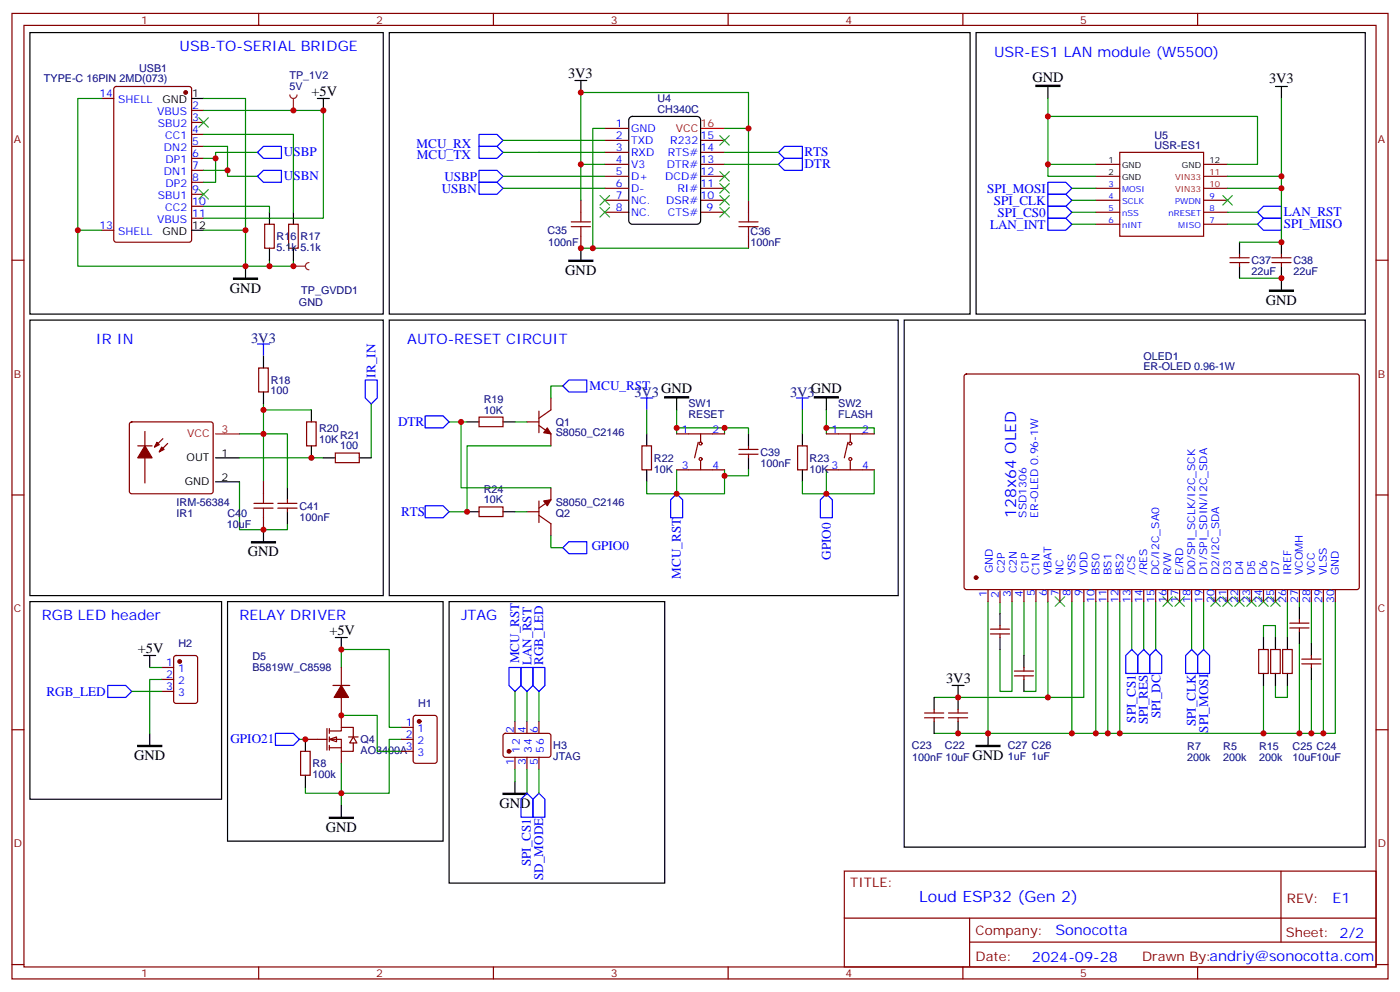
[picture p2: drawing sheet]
<svg xmlns="http://www.w3.org/2000/svg" width="412mm" height="292mm" viewBox="0 0 412 292" stroke-linecap="round" stroke-linejoin="round" font-family="sans-serif">
<g fill="none" stroke="#870000" stroke-width=".35">
<path d="M3.5 4h405.4v284.3h-405.4zM7.1 7.5h398.2v277.3h-398.2zM76.2 4v3.5M145.3 4v3.5M214.5 4v3.5M283.6 4v3.5M352.8 4v3.5M3.5 76.6h3.6M78 66h2.8v7.1h-2.8zM85 66h2.8v7.1h-2.8zM405.3 76.6h3.6M3.5 145.8h3.6"/>
<path d="M405.3 145.8h3.6M3.5 214.9h3.6M405.3 214.9h3.6M248.7 256.5h156.6v28.3h-156.6zM377.3 256.6v20.8M248.7 270.4h156.5M285.6 277.4h119.6M285.6 270.4v14.1M3.5 284.1h3.6M76.2 284.8v3.5M145.3 284.8v3.5M214.5 284.8v3.5"/>
<path d="M283.6 284.8v3.5M352.8 284.8v3.5M405.3 284.1h3.6"/>
</g>
<path d="M79.4 76.6v1.8h-7.1M86.4 76.6v1.8h-7M70.6 141.9v14.1h14.1v-1.8" fill="none" stroke="#008700" stroke-width=".35"/>
<path d="M79.4 62.5v3.5M79.4 73.1v3.5M86.4 62.5v3.5M86.4 73.1v3.5" fill="none" stroke="#000" stroke-width=".35"/>
<path d="M38.3 124.5l.5-.3h23.3l.5 .3 .2 .5v19.7l-.2 .5-.5 .2h-23.3l-.5-.2-.2-.5v-19.7z" fill="#fff" stroke="#870000" stroke-width=".35"/>
<g fill="none" stroke="#000" stroke-width=".35">
<path d="M8.8 9.6h104.1v82.9h-104.1zM114.7 9.6h171.1v82.9h-171.1zM287.5 9.6h114.7v82.9h-114.7zM56.4 29h3.6M169.3 23.7h3.6M171.1 23.7v3.5M185.4 34.7l.9-.4h19l.9 .4 .2 .6v29.7l-.5 .8-.6 .2h-19l-.9-.4-.2-.6v-29.7zM308.7 25.5v3.5M375.7 25.5h3.5M377.5 25.5v3.5M56.4 67.8h3.6M72.3 78.4v3.5"/>
<path d="M171.1 73.1v3.5M365.1 71.3v3.6M365.1 78.4v3.5M377.5 71.3v3.6M377.5 78.4v7M8.8 94.3h104.1v81.1h-104.1zM114.7 94.3h149.9v81.1h-149.9zM77.6 104.8v3.6M77.6 115.4v3.6M199.3 117.2v3.5M243.4 117.2v3.5M63.5 134.8h7.1"/>
<path d="M91.7 120.7v3.5M91.7 131.3v3.5M95.2 134.8h3.6M105.8 134.8h3.6M137.6 124.2h3.5M148.2 124.2h3.5M190.5 127.8v3.5M190.5 138.4v3.5M220.5 127.8v3.5M220.5 134.8v3.6M236.4 127.8v3.5M236.4 138.4v3.5"/>
<path d="M63.5 141.9h7.1M77.6 156v3.5M84.7 143.7v3.5M84.7 150.7v3.5M137.6 150.7h3.5M148.2 150.7h3.5"/>
</g>
<path d="M206.4 37.8h7M63.5 127.8h7.1" fill="none" stroke="#f00" stroke-width=".35"/>
<g fill="#870000" stroke="#870000" stroke-width=".35">
<path d="M42.7 131.3l2.1 3.5h-4.2z"/>
<path d="M47.6 131.7l.7 .7-1.4 .7z"/>
<path d="M46.2 130.2l.7 .8-1.4 .7z"/>
<path d="M161.2 126l1.1 1.8-2.1-.4z"/>
<path d="M160.2 147.5l2.1-.3-1.1 1.7z"/>
<circle cx="54.7" cy="27.2" r=".53"/>
</g>
<g fill="none" stroke="#870000" stroke-width=".35">
<path d="M30 29h3.5M33.7 25.7l.5-.2h21.5l.7 .4v44.7l-.4 .7h-21.8l-.6-.4-.1-44.7zM56.4 32.5h3.6M56.4 36.1h3.6M56.4 39.6h3.6M178.2 37.8h7M56.4 43.1h3.6M56.4 46.6h3.6M56.4 50.2h3.6M56.4 53.7h3.6M56.4 57.2h3.6M171.1 59v3.5"/>
<path d="M178.2 41.3h7M178.2 44.9h7M178.2 48.4h7M178.2 51.9h7M178.2 55.5h7M178.2 59h7M206.4 41.3h7M206.4 44.9h7M206.4 48.4h7M206.4 51.9h7M206.4 55.5h7M206.4 59h7"/>
<path d="M220.5 59v3.5M322.8 48.4h7M322.8 51.9h7M322.8 55.5h7M322.8 59h7M329.8 44.9h24.7v24.7h-24.7zM354.5 48.4h7.1M354.5 51.9h7.1M354.5 55.5h7.1M354.5 59h7.1M30 67.8h3.5M56.4 60.7h3.6"/>
<path d="M56.4 64.3h3.6M171.1 69.6v3.5M178.2 62.5h7M206.4 62.5h7M220.5 69.6v3.5M322.8 62.5h7M322.8 66h7M354.5 62.5h7.1M354.5 66h7.1M362.3 77.3h5.6M362.3 75.9h5.6M365.1 74.9v1"/>
<path d="M365.1 77.3v1.1M374.6 77.3h5.7M374.6 75.9h5.7M377.5 74.9v1M377.5 77.3v1.1M76.2 108.4h2.8v7h-2.8zM162.3 117.2v3.5l-3.6 2.5M40.6 131.3h4.2M42.7 127.1v15.1M48 129.2l-2.5 2.5M49.4 130.6l-2.5 2.5M90.3 124.2h2.8v7.1h-2.8z"/>
<path d="M98.8 133.4h7v2.8h-7zM141.1 122.8h7.1v2.9h-7.1zM155.2 124.2h3.5M158.7 125.3l3.6 2.5v3.5M158.7 121.1v6.3M189.1 131.3h2.8v7.1h-2.8zM199.3 138.4h14.1M199.3 127.8h14.1M205.7 130.2l-1.1 4.6M206.4 127.8v2.4M206.4 135.9v2.5M217.7 133.8h5.6"/>
<path d="M217.7 132.4h5.6M220.5 131.3v1.1M220.5 133.8v1M234.9 131.3h2.9v7.1h-2.9zM243.4 138.4h14.1M243.4 127.8h14.1M249.8 130.2l-1.1 4.6M250.5 127.8v2.4M250.5 135.9v2.5M77.6 141.9v3.5M77.6 152.5v3.5M81.8 148.2h5.7"/>
<path d="M81.8 149.6h5.7M84.7 147.2v1M84.7 149.6v1.1M141.1 149.3h7.1v2.8h-7.1zM155.2 150.7h3.5M158.7 151.8l3.6 2.4v3.6M158.7 147.5v6.4M162.3 143.7v3.5l-3.6 2.4"/>
<circle cx="206.4" cy="135.2" r=".44"/>
<circle cx="206.4" cy="130.6" r=".44"/>
<circle cx="250.5" cy="135.2" r=".44"/>
<circle cx="250.5" cy="130.6" r=".44"/>
</g>
<path d="M305.2 25.1h7v.4h-7zM167.6 76.6h7v.4h-7zM68.8 81.9h7v.4h-7zM373.9 85.4h7.1v.4h-7.1zM195.8 116.8h7v.4h-7zM239.9 116.8h7v.4h-7zM74.1 159.5h7v.4h-7z" fill="#000" stroke="#000" stroke-width=".35"/>
<g fill="none" stroke="#008700" stroke-width=".35">
<path d="M30 29h-7.1v38.8h7.1M60 29h12.3v38.8M60 32.5h35.2v31.8h-35.2M60 39.6h26.4v22.9M178.2 37.8h-3.6v35.3M213.4 37.8h7.1v-10.6h-49.4v21.2h7.1M220.5 37.8v21.2M308.7 29v19.4h14.1M308.7 34.3h61.7v14.1h-8.8M377.5 29v22.9h-15.9M60 43.1h7v8.8h8.8M60 46.6h3.5"/>
<path d="M60 50.2h7M75.8 44.9h-12.3v8.8h-3.5M148.2 41.3h30M148.2 44.9h30M148.2 51.9h30M148.2 55.5h30M171.1 48.4v10.6M213.4 44.9h15.9M213.4 48.4h15.9M308.7 48.4v3.5h14.1M315.7 55.5h7.1M315.7 59h7.1"/>
<path d="M377.5 51.9v3.6h-15.9M377.5 55.5v15.8h-12.4M22.9 67.8v10.6h49.4v-10.6h-12.3M60 60.7h19.4v1.8M171.1 73.1h49.4M315.7 62.5h7.1M315.7 66h7.1M361.6 62.5h8.8M361.6 66h8.8M365.1 81.9h12.4M77.6 119v22.9M109.4 119v15.8"/>
<path d="M165.8 113.7h-3.5v3.5M70.6 127.8h14.1v15.9M70.6 134.8h24.6M77.6 120.7h14.1M132.3 124.2h5.3M135.8 124.2v19.5h26.5M151.7 124.2h3.5M162.3 131.3h-24.7v19.4h-5.3M190.5 120.7v7.1M199.3 126h14.1v1.8M199.3 138.4v7h14.1v-7M199.3 120.7v7.1"/>
<path d="M213.4 126h7.1v1.8M220.5 138.4v1.7h-7.1M236.4 120.7v7.1M243.4 126h14.1v1.8M243.4 138.4v7h14.1v-7M243.4 120.7v7.1M151.7 150.7h3.5M162.3 157.8v3.5h3.5M190.5 141.9v3.5h8.8M236.4 141.9v3.5h7"/>
</g>
<path d="M168.3 66.7h5.6M168.3 65.3h5.6M171.1 62.5v2.8M171.1 66.7v2.9M217.7 66.7h5.6M217.7 65.3h5.6M220.5 62.5v2.8M220.5 66.7v2.9M74.8 149.6h5.6M74.8 148.2h5.6M77.6 145.4v2.8M77.6 149.6v2.9" fill="none" stroke="#a10000" stroke-width=".35"/>
<g fill="none" stroke="#00f" stroke-width=".35">
<path d="M141.1 39.6h5.3l1.8 1.7-1.8 1.8h-5.3zM75.8 44.9l1.8-1.8h5.3v3.5h-5.3zM75.8 51.9l1.8-1.7h5.3v3.5h-5.3zM141.1 50.2h5.3l1.8 1.7-1.8 1.8h-5.3zM141.1 53.7h5.3l1.8 1.8-1.8 1.7h-5.3zM141.1 43.1h5.3l1.8 1.8-1.8 1.7h-5.3zM229.3 48.4l1.8-1.8h5.3v3.6h-5.3zM229.3 44.9l1.8-1.8h5.3v3.5h-5.3zM308.7 53.7h5.3l1.7 1.8-1.7 1.7h-5.3zM308.7 57.2h5.3l1.7 1.8-1.7 1.7h-5.3zM308.7 60.7h5.3l1.7 1.8-1.7 1.8h-5.3zM308.7 64.3h5.3l1.7 1.7-1.7 1.8h-5.3z"/>
<path d="M370.4 66l1.8-1.7h5.3v3.5h-5.3zM370.4 62.5l1.8-1.8h5.3v3.6h-5.3zM75.8 101.3h3.6M77.6 101.3v3.5M107.6 111.9h3.5v5.3l-1.7 1.8-1.8-1.8zM165.8 113.7l1.8-1.8h5.3v3.5h-5.3zM188.7 117.2h3.6M190.5 117.2v3.5M234.6 117.2h3.5M236.4 117.2v3.5M125.2 122.5h5.3l1.8 1.7-1.8 1.8h-5.3zM125.2 148.9h5.3l1.8 1.8-1.8 1.8h-5.3z"/>
<path d="M199.3 145.4l1.8 1.8v5.3h-3.5v-5.3zM241.7 147.2l1.7-1.8 1.8 1.8v5.3h-3.5zM165.8 161.3l1.8-1.8h5.3v3.6h-5.3z"/>
</g>
<g fill="none" stroke="#3c3" stroke-width=".35">
<path d="M58.6 34.6l2.8 2.9M61.4 34.6l-2.8 2.9M212 39.9l2.8 2.9M214.8 39.9l-2.8 2.9M58.6 55.8l2.8 2.8M61.4 55.8l-2.8 2.8M176.7 57.6l2.9 2.8M179.6 57.6l-2.9 2.8M212 50.5l2.8 2.8M212 54l2.8 2.9M212 57.6l2.8 2.8M214.8 50.5l-2.8 2.8"/>
<path d="M214.8 54l-2.8 2.9M214.8 57.6l-2.8 2.8M360.2 57.6l2.8 2.8M363 57.6l-2.8 2.8M176.7 61.1l2.9 2.8M179.6 61.1l-2.9 2.8M212 61.1l2.8 2.8M214.8 61.1l-2.8 2.8"/>
</g>
<path d="M86.4 78.4h3.6M91 77.3a1.06 1.06 0 0 0-1 1.1 1.06 1.06 0 0 0 1 1" fill="none" stroke="#8c2424" stroke-width=".35"/>
<circle cx="86.4" cy="78.4" r=".18" fill="#8c2424"/>
<g fill="none" stroke="#008700" stroke-width=".35">
<path d="M291 177.2v38.8h102.3v-38.8M294.6 177.5v3.2M298.1 177.2v26.4h-3.5v-12.3M301.6 177.2v15.8M305.2 177.2v26.4h-3.6M308.7 177.2v28.2h-33.5M315.7 177.2v38.8M319.3 177.2v28.2h-10.6M322.8 177.2v38.8M326.3 177.2v38.8M329.8 177.2v38.8M333.4 177.2v14.1"/>
<path d="M336.9 177.2v14.1M340.4 177.2v14.1M351 177.2v14.1M354.5 177.2v14.1M379.2 177.2v10.5M382.8 177.2v1.7M386.3 177.2v12.3M389.8 177.2v38.8M372.2 187.7v-3.5h3.5v3.5M382.8 189.5v26.5M275.2 216h15.8M372.2 201.9v14.1"/>
<path d="M375.7 201.9v3.5h3.5v-3.5M386.3 200.1v15.9"/>
</g>
<g fill="none" stroke="#000" stroke-width=".35">
<path d="M382.8 178.9v3.6M294.6 180.7v3.5M294.6 187.7v3.6M301.6 193v3.6M372.2 187.7v3.6M372.2 198.3v3.6M375.7 187.7v3.6M375.7 198.3v3.6M379.2 187.7v3.6M379.2 198.3v3.6M382.8 186v3.5M386.3 189.5v3.5"/>
<path d="M386.3 196.6v3.5M275.2 205.4v3.5M275.2 212.4v3.6M280.5 201.9h3.5M282.2 201.9v7M282.2 212.4v3.6M291 216v3.5M301.6 200.1v3.5"/>
</g>
<g fill="none" stroke="#870000" stroke-width=".35">
<path d="M284.2 110.3l.5-.2 115.3 .1 .4 .6-.1 62.4-.6 .4h-115.3l-.4-.7v-62.1zM291 173.6v3.6M294.6 174v3.5M298.1 173.6v3.6M301.6 173.6v3.6M305.2 173.6v3.6M308.7 173.6v3.6M312.2 173.6v3.6M315.7 173.6v3.6M319.3 173.6v3.6M322.8 173.6v3.6M326.3 173.6v3.6"/>
<path d="M329.8 173.6v3.6M333.4 173.6v3.6M336.9 173.6v3.6M340.4 173.6v3.6M344 173.6v3.6M347.5 173.6v3.6M351 173.6v3.6M354.5 173.6v3.6M358.1 173.6v3.6M361.6 173.6v3.6M365.1 173.6v3.6M368.7 173.6v3.6"/>
<path d="M372.2 173.6v3.6M375.7 173.6v3.6M379.2 173.6v3.6M382.8 173.6v3.6M386.3 173.6v3.6M389.8 173.6v3.6M393.3 173.6v3.6M291.7 186.7h5.7M291.7 185.3h5.7M294.6 184.2v1.1M294.6 186.7v1M298.8 199h5.6"/>
<path d="M298.8 197.6h5.6M301.6 196.6v1M301.6 199v1.1M370.8 191.3h2.8v7h-2.8zM374.3 191.3h2.8v7h-2.8zM377.8 191.3h2.8v7h-2.8zM379.9 183.5h5.7M379.9 184.9h5.7M382.8 182.5v1M382.8 184.9v1.1M383.5 194.1h5.6M383.5 195.5h5.6"/>
<path d="M386.3 193v1.1M386.3 195.5v1.1M272.3 211.4h5.7M272.3 210h5.7M275.2 208.9v1.1M275.2 211.4v1M279.4 211.4h5.6M279.4 210h5.6M282.2 208.9v1.1M282.2 211.4v1"/>
</g>
<g fill="none" stroke="#3c3" stroke-width=".35">
<path d="M310.8 175.8l2.8 2.8M313.6 175.8l-2.8 2.8M342.5 175.8l2.9 2.8M345.4 175.8l-2.9 2.8M346.1 175.8l2.8 2.8M348.9 175.8l-2.8 2.8M356.7 175.8l2.8 2.8M359.5 175.8l-2.8 2.8M360.2 175.8l2.8 2.8M363 175.8l-2.8 2.8M363.7 175.8l2.8 2.8M366.5 175.8l-2.8 2.8"/>
<path d="M367.2 175.8l2.9 2.8M370.1 175.8l-2.9 2.8M370.8 175.8l2.8 2.8M373.6 175.8l-2.8 2.8M374.3 175.8l2.8 2.8M377.1 175.8l-2.8 2.8"/>
</g>
<path d="M333.4 191.3l1.7 1.7v5.3h-3.5v-5.3zM336.9 191.3l1.8 1.7v5.3h-3.6v-5.3zM338.7 193l1.7-1.7 1.8 1.7v5.3h-3.5zM351 191.3l1.8 1.7v5.3h-3.6v-5.3zM354.5 191.3l1.8 1.7v5.3h-3.5v-5.3z" fill="none" stroke="#00f" stroke-width=".35"/>
<path d="M287.5 219.5h7.1v.4h-7.1z" fill="#000" stroke="#000" stroke-width=".35"/>
<circle cx="287.5" cy="170.1" r=".53" fill="#870000" stroke="#870000" stroke-width=".35"/>
<g fill="#fff" stroke="#870000" stroke-width=".35">
<path d="M97 217.7l2.1-.7v1.4z"/>
<path d="M104.1 217l1 1.8h-2.1z"/>
</g>
<g fill="none" stroke="#870000" stroke-width=".35">
<path d="M47.6 196.6h3.6M51.4 193.2l.5-.2h5.6l.7 .5v12.9l-.5 .7-5.8 .1-.7-.5v-13zM100.5 196.6v5.3M47.6 200.1h3.6M47.6 203.6h3.6M90 217.7h6.3M96.3 214.6v6.3M97 215.3h3.5v-1.1h3.6v2.8M97 217.7h3.5v3.6h3.6v-2.5M97 214.6v1.4M97 217v1.4M97 219.5v1.4"/>
<path d="M98.1 201.9h4.9M100.5 205.4v8.8M102.7 217h2.8M118.2 217.7h3.5M118.2 214.2h3.5M121.9 210.9l.5-.2h5.7l.6 .4 .1 13-.5 .6-5.9 .1-.6-.5-.1-12.9zM148.4 216.2l.5-.2h12.9l.5 .7-.1 5.9-.6 .4h-13l-.4-.7v-5.6zM151.7 212.4v3.6M155.2 212.4v3.6M158.7 212.4v3.6M88.5 221.3h2.9v7h-2.9zM97 220.2h3.5"/>
<path d="M100.5 221.3v3.5M118.2 221.3h3.5M151.7 223v3.6M155.2 223v3.6M158.7 223v3.6"/>
</g>
<g fill="none" stroke="#008700" stroke-width=".35">
<path d="M44.1 196.6h3.5M100.5 196.6v-5.3h14.2v22.9h3.5M38.8 203.6h8.8M47.6 200.1h-3.5v15.9M88.2 217.7h1.8M100.5 210.7h10.6v10.6h7.1M118.2 217.7h-3.5v15.9h-24.7v-1.8M151.7 203.6v8.8M155.2 203.6v8.8M158.7 203.6v8.8M100.5 224.8v12.3M151.7 226.6v3.5"/>
<path d="M155.2 226.6v7M158.7 226.6v7"/>
</g>
<g fill="none" stroke="#000" stroke-width=".35">
<path d="M93.5 29h3.5M95.2 29v3.5M266.3 94.3h135.9v155.2h-135.9zM8.8 177.2h56.5v58.2h-56.5zM67 177.2h63.5v70.5h-63.5zM132.3 177.2h63.5v82.9h-63.5zM42.3 193h3.6M44.1 193v3.6M98.8 187.7h3.5M100.5 187.7v3.6M44.1 216v3.5M90 217.7v3.6"/>
<path d="M90 228.3v3.5M100.5 237.1v3.6M151.7 230.1v3.5"/>
</g>
<g fill="#870000" stroke="#870000" stroke-width=".35">
<path d="M100.5 201.9l2.2 3.5h-4.3z"/>
<circle cx="123.5" cy="212.4" r=".53"/>
<circle cx="149.9" cy="221.3" r=".53"/>
<circle cx="52.9" cy="194.8" r=".53"/>
</g>
<path d="M40.6 219.5h7v.4h-7zM148.2 233.6h7v.4h-7zM97 240.7h7.1v.3h-7.1z" fill="#000" stroke="#000" stroke-width=".35"/>
<path d="M149.9 196.6h3.6v5.3l-1.8 1.7-1.8-1.7zM153.5 196.6h3.5v5.3l-1.8 1.7-1.7-1.7zM157 196.6h3.5v5.3l-1.8 1.7-1.7-1.7zM31.7 201.9h5.3l1.8 1.7-1.8 1.8h-5.3zM81.1 216h5.3l1.8 1.7-1.8 1.8h-5.3zM155.2 233.6l1.8 1.8v5.3h-3.5v-5.3zM158.7 233.6l1.8 1.8v5.3h-3.5v-5.3z" fill="none" stroke="#00f" stroke-width=".35"/>
<path d="M85.4 27.9a1.06 1.06 0 0 0 1 1.1 1.06 1.06 0 0 0 1.1-1.1M86.4 29v3.5" fill="none" stroke="#8c2424" stroke-width=".35"/>
<circle cx="86.4" cy="32.5" r=".18" fill="#8c2424"/>
<g fill="#c00">
<circle cx="79.4" cy="78.4" r=".88"/>
<circle cx="77.6" cy="156" r=".88"/>
<circle cx="77.6" cy="127.8" r=".88"/>
<circle cx="91.7" cy="134.8" r=".88"/>
<circle cx="77.6" cy="120.7" r=".88"/>
<circle cx="22.9" cy="67.8" r=".88"/>
<circle cx="72.3" cy="78.4" r=".88"/>
<circle cx="72.3" cy="67.8" r=".88"/>
<circle cx="63.5" cy="46.6" r=".88"/>
<circle cx="67" cy="50.2" r=".88"/>
<circle cx="243.4" cy="145.4" r=".88"/>
<circle cx="199.3" cy="145.4" r=".88"/>
<circle cx="137.6" cy="150.7" r=".88"/>
<circle cx="135.8" cy="124.2" r=".88"/>
<circle cx="243.4" cy="126" r=".88"/>
<circle cx="199.3" cy="126" r=".88"/>
<circle cx="213.4" cy="126" r=".88"/>
<circle cx="213.4" cy="140.1" r=".88"/>
<circle cx="171.1" cy="48.4" r=".88"/>
<circle cx="171.1" cy="73.1" r=".88"/>
<circle cx="220.5" cy="37.8" r=".88"/>
<circle cx="174.6" cy="73.1" r=".88"/>
<circle cx="171.1" cy="27.2" r=".88"/>
<circle cx="308.7" cy="48.4" r=".88"/>
<circle cx="308.7" cy="34.3" r=".88"/>
<circle cx="377.5" cy="51.9" r=".88"/>
<circle cx="377.5" cy="55.5" r=".88"/>
<circle cx="377.5" cy="71.3" r=".88"/>
<circle cx="377.5" cy="81.9" r=".88"/>
<circle cx="86.4" cy="78.4" r=".88"/>
<circle cx="372.2" cy="216" r=".88"/>
<circle cx="329.8" cy="216" r=".88"/>
<circle cx="326.3" cy="216" r=".88"/>
<circle cx="322.8" cy="216" r=".88"/>
<circle cx="315.7" cy="216" r=".88"/>
<circle cx="308.7" cy="205.4" r=".88"/>
<circle cx="282.2" cy="205.4" r=".88"/>
<circle cx="282.2" cy="216" r=".88"/>
<circle cx="389.8" cy="216" r=".88"/>
<circle cx="386.3" cy="216" r=".88"/>
<circle cx="382.8" cy="216" r=".88"/>
<circle cx="291" cy="216" r=".88"/>
<circle cx="90" cy="217.7" r=".88"/>
<circle cx="100.5" cy="210.7" r=".88"/>
<circle cx="100.5" cy="191.3" r=".88"/>
<circle cx="100.5" cy="233.6" r=".88"/>
<circle cx="95.3" cy="32.5" r=".88"/>
<circle cx="86.4" cy="32.5" r=".88"/>
</g>
<g font-size="4.6" fill="#00f">
<text x="299.3" y="152.5" transform="rotate(-90 299.3 152.5)">128x64 OLED</text>
<text x="270.8" y="265.6">Loud ESP32 (Gen 2)</text>
</g>
<g font-size="4.2" fill="#00f">
<text x="52.9" y="14.9">USB-TO-SERIAL BRIDGE</text>
<text x="292.8" y="16.7">USR-ES1 LAN module (W5500)</text>
<text x="28.2" y="101.3">IR IN</text>
<text x="119.9" y="101.3">AUTO-RESET CIRCUIT</text>
<text x="12.3" y="182.5">RGB LED header</text>
<text x="70.6" y="182.5">RELAY DRIVER</text>
<text x="135.8" y="182.5">JTAG</text>
<text x="392.5" y="265.8">E1</text>
<text x="310.9" y="275.4">Sonocotta</text>
<text x="304" y="283.2">2024-09-28</text>
</g>
<g font-size="4.2">
<text x="167.3" y="23">3V3</text>
<text x="91.7" y="28.3">+5V</text>
<text x="304.1" y="24">GND</text>
<text x="373.8" y="24.3">3V3</text>
<text x="166.5" y="80.9">GND</text>
<text x="67.7" y="86.2">GND</text>
<text x="372.9" y="89.8">GND</text>
<text x="194.7" y="115.7">GND</text>
<text x="238.8" y="115.7">GND</text>
<text x="73" y="163.8">GND</text>
<text x="97" y="187">+5V</text>
<text x="40.6" y="192.3">+5V</text>
<text x="278.7" y="201.2">3V3</text>
<text x="39.5" y="223.9">GND</text>
<text x="286.5" y="223.9">GND</text>
<text x="147.1" y="237.9">GND</text>
<text x="96" y="245.1">GND</text>
</g>
<g font-size="4.2" fill="#000080">
<text x="74" y="101">3V3</text>
<text x="186.9" y="116.9">3V3</text>
<text x="232.7" y="116.9">3V3</text>
</g>
<g font-size="3.9" fill="#00f">
<text x="83.6" y="46">USBP</text>
<text x="122.7" y="43.5">MCU_RX</text>
<text x="122.8" y="46.9">MCU_TX</text>
<text x="237" y="46">RTS</text>
<text x="83.6" y="53.1">USBN</text>
<text x="130.9" y="53.3">USBP</text>
<text x="237" y="49.5">DTR</text>
<text x="130.1" y="56.8">USBN</text>
<text x="290.8" y="56.7">SPI_MOSI</text>
<text x="292.8" y="60.3">SPI_CLK</text>
<text x="293.8" y="63.8">SPI_CS0</text>
<text x="378.2" y="63.7">LAN_RST</text>
<text x="291.6" y="67.3">LAN_INT</text>
<text x="378.2" y="67.2">SPI_MISO</text>
<text x="110.6" y="111.2" transform="rotate(-90 110.6 111.2)">IR_IN</text>
<text x="173.7" y="114.8">MCU_RST</text>
<text x="117.3" y="125.5">DTR</text>
<text x="118.2" y="151.9">RTS</text>
<text x="174.3" y="162">GPIO0</text>
<text x="244.7" y="164.9" transform="rotate(-90 244.7 164.9)">GPIO0</text>
<text x="200.6" y="170.4" transform="rotate(-90 200.6 170.4)">MCU_RST</text>
<text x="152.9" y="195.4" transform="rotate(-90 152.9 195.4)">MCU_RST</text>
<text x="156.6" y="195.9" transform="rotate(-90 156.6 195.9)">LAN_RST</text>
<text x="160" y="195.9" transform="rotate(-90 160 195.9)">RGB_LED</text>
<text x="13.7" y="204.9">RGB_LED</text>
<text x="334.6" y="212.8" transform="rotate(-90 334.6 212.8)">SPI_CS1</text>
<text x="338.1" y="213.3" transform="rotate(-90 338.1 213.3)">SPI_RES</text>
<text x="341.8" y="211.6" transform="rotate(-90 341.8 211.6)">SPI_DC</text>
<text x="352.3" y="213.9" transform="rotate(-90 352.3 213.9)">SPI_CLK</text>
<text x="355.9" y="215.8" transform="rotate(-90 355.9 215.8)">SPI_MOSI</text>
<text x="67.9" y="218.9">GPIO21</text>
<text x="156.4" y="255.2" transform="rotate(-90 156.4 255.2)">SPI_CS1</text>
<text x="160" y="259.1" transform="rotate(-90 160 259.1)">SD_MODE</text>
</g>
<g font-size="3.9" fill="#800">
<text x="250.5" y="261.1">TITLE:</text>
<text x="379.1" y="265.8">REV:</text>
<text x="287.4" y="275.3">Company:</text>
<text x="378.7" y="275.9">Sheet: 2/2</text>
<text x="287.4" y="283">Date:</text>
<text x="336.4" y="283.1">Drawn By:andriy@sonocotta.com</text>
</g>
<g font-size="3.2" fill="#800">
<text x="41.6" y="6.9">1</text>
<text x="110.8" y="6.9">2</text>
<text x="179.9" y="6.9">3</text>
<text x="249.1" y="6.9">4</text>
<text x="318.2" y="6.9">5</text>
<text x="4.1" y="42.1">A</text>
<text x="405.9" y="42.1">A</text>
<text x="4.1" y="111.2">B</text>
<text x="405.9" y="111.2">B</text>
<text x="4.1" y="180.3">C</text>
<text x="405.9" y="180.3">C</text>
<text x="4.1" y="249.5">D</text>
<text x="405.9" y="249.5">D</text>
<text x="41.6" y="287.8">1</text>
<text x="110.8" y="287.8">2</text>
<text x="179.9" y="287.8">3</text>
<text x="249.1" y="287.8">4</text>
<text x="318.2" y="287.8">5</text>
</g>
<g font-size="3.2" fill="#000080">
<text x="41" y="21.1">USB1</text>
<text x="85.3" y="23.4">TP_1V2</text>
<text x="12.9" y="24.2">TYPE-C 16PIN 2MD(073)</text>
<text x="85.3" y="26.6">5V</text>
<text x="193.7" y="30">U4</text>
<text x="193.7" y="33.2">CH340C</text>
<text x="340.1" y="40.9">U5</text>
<text x="340.1" y="43.8">USR-ES1</text>
<text x="81.5" y="70.7">R16</text>
<text x="88.5" y="70.7">R17</text>
<text x="161.2" y="68.9">C35</text>
<text x="221.1" y="69.3">C36</text>
<text x="81.5" y="73.9">5.1k 5.1k</text>
<text x="161.5" y="72.5">100nF</text>
<text x="221.1" y="72.5">100nF</text>
<text x="368.7" y="77.8">C37</text>
<text x="381" y="77.8">C38</text>
<text x="368.7" y="81">22uF</text>
<text x="381" y="81">22uF</text>
<text x="88.8" y="86.6">TP_GVDD1</text>
<text x="88.1" y="90.1">GND</text>
<text x="336.8" y="105.9">OLED1</text>
<text x="79.7" y="113">R18</text>
<text x="336.8" y="109.1">ER-OLED 0.96-1W</text>
<text x="79.7" y="116.1">100</text>
<text x="142.5" y="118.7">R19</text>
<text x="202.8" y="119.8">SW1</text>
<text x="246.9" y="119.8">SW2</text>
<text x="142.5" y="121.8">10K</text>
<text x="163.7" y="125.3">Q1</text>
<text x="202.8" y="123.1">RESET</text>
<text x="246.9" y="123.1">FLASH</text>
<text x="94" y="130.3">10K</text>
<text x="94" y="127.2">R20</text>
<text x="100.2" y="129.1">R21</text>
<text x="163.7" y="128.5">S8050_C2146</text>
<text x="100.2" y="132.4">100</text>
<text x="192.6" y="136">R22</text>
<text x="224" y="137.4">100nF</text>
<text x="224" y="134.2">C39</text>
<text x="238.5" y="136">R23</text>
<text x="192.6" y="139.2">10K</text>
<text x="238.5" y="139.2">10K</text>
<text x="52" y="148.9">IRM-56384</text>
<text x="142.5" y="148.2">10K</text>
<text x="142.5" y="145.2">R24</text>
<text x="163.7" y="148.9">S8050_C2146</text>
<text x="52" y="152.1">IR1</text>
<text x="66.8" y="155.4">10uF</text>
<text x="67" y="152.1">C40</text>
<text x="88.2" y="153.3">100nF</text>
<text x="88.2" y="150.1">C41</text>
<text x="163.7" y="152.1">Q2</text>
<text x="52.6" y="190.7">H2</text>
<text x="74.3" y="197.7">B5819W_C8598</text>
<text x="74.3" y="194.5">D5</text>
<text x="123.1" y="208.3">H1</text>
<text x="106.2" y="218.8">Q4</text>
<text x="163" y="220.6">H3</text>
<text x="268.6" y="220.6">C23</text>
<text x="278.4" y="220.6">C22</text>
<text x="296.8" y="220.6">C27 C26</text>
<text x="349.7" y="221">R7</text>
<text x="360.3" y="221">R5</text>
<text x="370.9" y="221">R15</text>
<text x="380.8" y="221">C25 C24</text>
<text x="92.1" y="225.9">R8</text>
<text x="106.2" y="222.1">AO3400A</text>
<text x="163" y="223.9">JTAG</text>
<text x="268.7" y="224.2">100nF 10uF</text>
<text x="296.8" y="223.9">1uF 1uF</text>
<text x="349.7" y="224.2">200k</text>
<text x="360.3" y="224.2">200k</text>
<text x="370.9" y="224.2">200k</text>
<text x="380.8" y="224.2">10uF10uF</text>
<text x="92.1" y="229.1">100k</text>
</g>
<g font-size="3.2" fill="#00f">
<text x="29.3" y="28.6">14</text>
<text x="34.8" y="30.4">SHELL</text>
<text x="46.3" y="33.9">VBUS</text>
<text x="56.6" y="32.2">2</text>
<text x="56.6" y="35.7">3</text>
<text x="46.5" y="37.5">SBU2</text>
<text x="48.7" y="41">CC1</text>
<text x="56.6" y="39.2">4</text>
<text x="181.4" y="41">2</text>
<text x="181.4" y="37.5">1</text>
<text x="185.9" y="38.9">GND</text>
<text x="206.4" y="41">15</text>
<text x="48.3" y="44.5">DN2</text>
<text x="56.6" y="42.8">5</text>
<text x="56.6" y="46.3">6</text>
<text x="181.4" y="44.5">3</text>
<text x="185.9" y="45.9">RXD</text>
<text x="185.9" y="42.4">TXD</text>
<text x="196.7" y="45.9">RTS#</text>
<text x="197.4" y="42.4">R232</text>
<text x="206.4" y="44.5">14</text>
<text x="48.3" y="51.6">DN1</text>
<text x="48.8" y="48">DP1</text>
<text x="56.6" y="49.8">7</text>
<text x="56.6" y="53.3">8</text>
<text x="181.4" y="51.6">5</text>
<text x="181.4" y="48">4</text>
<text x="185.9" y="53">D+</text>
<text x="185.9" y="49.5">V3</text>
<text x="196" y="53">DCD#</text>
<text x="196.5" y="49.5">DTR#</text>
<text x="206.4" y="48">13</text>
<text x="206.4" y="51.6">12</text>
<text x="46.5" y="58.6">SBU1</text>
<text x="48.8" y="55.1">DP2</text>
<text x="56.6" y="56.9">9</text>
<text x="181.4" y="58.6">7</text>
<text x="181.4" y="55.1">6</text>
<text x="185.9" y="56.5">D-</text>
<text x="199.5" y="56.5">RI#</text>
<text x="206.4" y="55.1">11</text>
<text x="206.4" y="58.6">10</text>
<text x="46.3" y="65.7">VBUS</text>
<text x="48.7" y="62.2">CC2</text>
<text x="56.6" y="60.4">10</text>
<text x="56.6" y="63.9">11</text>
<text x="181.4" y="62.2">8</text>
<text x="185.9" y="63.6">NC.</text>
<text x="185.9" y="60">NC.</text>
<text x="196.3" y="60">DSR#</text>
<text x="196.7" y="63.6">CTS#</text>
<text x="208.1" y="62.2">9</text>
<text x="29.3" y="67.5">13</text>
<text x="34.8" y="69.2">SHELL</text>
<text x="200.8" y="127.4">1</text>
<text x="209.9" y="127.4">2</text>
<text x="244.9" y="127.4">1</text>
<text x="254" y="127.4">2</text>
<text x="200.8" y="138">3</text>
<text x="209.9" y="138">4</text>
<text x="244.9" y="138">3</text>
<text x="254" y="138">4</text>
<text x="302.3" y="152.5" transform="rotate(-90 302.3 152.5)">SSD1306</text>
<text x="305.9" y="152.5" transform="rotate(-90 305.9 152.5)">ER-OLED 0.96-1W</text>
<text x="292.5" y="168.8" transform="rotate(-90 292.5 168.8)">GND</text>
<text x="296" y="168.8" transform="rotate(-90 296 168.8)">C2P</text>
<text x="299.5" y="168.8" transform="rotate(-90 299.5 168.8)">C2N</text>
<text x="303" y="168.8" transform="rotate(-90 303 168.8)">C1P</text>
<text x="306.2" y="169.4" transform="rotate(-90 306.2 169.4)">C1N</text>
<text x="309.7" y="169.4" transform="rotate(-90 309.7 169.4)">VBAT</text>
<text x="313.3" y="169.4" transform="rotate(-90 313.3 169.4)">NC</text>
<text x="316.8" y="169.4" transform="rotate(-90 316.8 169.4)">VSS</text>
<text x="320.3" y="169.4" transform="rotate(-90 320.3 169.4)">VDD</text>
<text x="323.8" y="169.4" transform="rotate(-90 323.8 169.4)">BS0</text>
<text x="327.4" y="169.4" transform="rotate(-90 327.4 169.4)">BS1</text>
<text x="330.9" y="169.4" transform="rotate(-90 330.9 169.4)">BS2</text>
<text x="334.4" y="169.4" transform="rotate(-90 334.4 169.4)">/CS</text>
<text x="338" y="169.4" transform="rotate(-90 338 169.4)">/RES</text>
<text x="341.5" y="169.4" transform="rotate(-90 341.5 169.4)">DC/I2C_SA0</text>
<text x="345" y="169.4" transform="rotate(-90 345 169.4)">R/W</text>
<text x="348.5" y="169.4" transform="rotate(-90 348.5 169.4)">E/RD</text>
<text x="352.1" y="169.4" transform="rotate(-90 352.1 169.4)">D0/SPI_SCLK/I2C_SCK</text>
<text x="355.6" y="169.4" transform="rotate(-90 355.6 169.4)">D1/SPI_SDIN/I2C_SDA</text>
<text x="359.1" y="169.4" transform="rotate(-90 359.1 169.4)">D2/I2C_SDA</text>
<text x="362.7" y="169.4" transform="rotate(-90 362.7 169.4)">D3</text>
<text x="366.2" y="169.4" transform="rotate(-90 366.2 169.4)">D4</text>
<text x="369.7" y="169.4" transform="rotate(-90 369.7 169.4)">D5</text>
<text x="373.2" y="169.4" transform="rotate(-90 373.2 169.4)">D6</text>
<text x="376.8" y="169.4" transform="rotate(-90 376.8 169.4)">D7</text>
<text x="380.3" y="169.4" transform="rotate(-90 380.3 169.4)">IREF</text>
<text x="383.8" y="169.4" transform="rotate(-90 383.8 169.4)">VCOMH</text>
<text x="387.3" y="169.4" transform="rotate(-90 387.3 169.4)">VCC</text>
<text x="390.9" y="169.4" transform="rotate(-90 390.9 169.4)">VLSS</text>
<text x="394.4" y="169.4" transform="rotate(-90 394.4 169.4)">GND</text>
<text x="290.7" y="175.8" transform="rotate(-90 290.7 175.8)">1</text>
<text x="294.2" y="176.2" transform="rotate(-90 294.2 176.2)">2</text>
<text x="297.7" y="175.8" transform="rotate(-90 297.7 175.8)">3</text>
<text x="301.3" y="175.8" transform="rotate(-90 301.3 175.8)">4</text>
<text x="304.8" y="175.7" transform="rotate(-90 304.8 175.7)">5</text>
<text x="308.3" y="175.7" transform="rotate(-90 308.3 175.7)">6</text>
<text x="311.9" y="175.7" transform="rotate(-90 311.9 175.7)">7</text>
<text x="315.4" y="175.7" transform="rotate(-90 315.4 175.7)">8</text>
<text x="318.9" y="175.7" transform="rotate(-90 318.9 175.7)">9</text>
<text x="322.4" y="177.7" transform="rotate(-90 322.4 177.7)">10</text>
<text x="326" y="177.7" transform="rotate(-90 326 177.7)">11</text>
<text x="329.5" y="177.7" transform="rotate(-90 329.5 177.7)">12</text>
<text x="333" y="177.7" transform="rotate(-90 333 177.7)">13</text>
<text x="336.5" y="177.7" transform="rotate(-90 336.5 177.7)">14</text>
<text x="340.1" y="177.7" transform="rotate(-90 340.1 177.7)">15</text>
<text x="343.6" y="177.7" transform="rotate(-90 343.6 177.7)">16</text>
<text x="347.1" y="177.7" transform="rotate(-90 347.1 177.7)">17</text>
<text x="350.7" y="177.7" transform="rotate(-90 350.7 177.7)">18</text>
<text x="354.2" y="177.7" transform="rotate(-90 354.2 177.7)">19</text>
<text x="357.7" y="177.7" transform="rotate(-90 357.7 177.7)">20</text>
<text x="361.2" y="177.7" transform="rotate(-90 361.2 177.7)">21</text>
<text x="364.8" y="177.7" transform="rotate(-90 364.8 177.7)">22</text>
<text x="368.3" y="177.7" transform="rotate(-90 368.3 177.7)">23</text>
<text x="371.8" y="177.7" transform="rotate(-90 371.8 177.7)">24</text>
<text x="375.4" y="177.7" transform="rotate(-90 375.4 177.7)">25</text>
<text x="378.9" y="177.7" transform="rotate(-90 378.9 177.7)">26</text>
<text x="382.4" y="177.7" transform="rotate(-90 382.4 177.7)">27</text>
<text x="385.9" y="177.7" transform="rotate(-90 385.9 177.7)">28</text>
<text x="389.5" y="177.7" transform="rotate(-90 389.5 177.7)">29</text>
<text x="393" y="177.7" transform="rotate(-90 393 177.7)">30</text>
<text x="49" y="196.2">1</text>
<text x="52.5" y="198">1</text>
<text x="49" y="199.7">2</text>
<text x="49" y="203.3">3</text>
<text x="52.5" y="201.5">2</text>
<text x="52.5" y="205">3</text>
<text x="119.5" y="213.9">1</text>
<text x="123" y="215.6">1</text>
<text x="151.3" y="215.8" transform="rotate(-90 151.3 215.8)">2</text>
<text x="154.9" y="215.8" transform="rotate(-90 154.9 215.8)">4</text>
<text x="158.4" y="215.8" transform="rotate(-90 158.4 215.8)">6</text>
<text x="119.5" y="217.4">2</text>
<text x="119.5" y="220.9">3</text>
<text x="123" y="219.1">2</text>
<text x="153.1" y="221.7" transform="rotate(-90 153.1 221.7)">12</text>
<text x="156.6" y="221.7" transform="rotate(-90 156.6 221.7)">34</text>
<text x="160.2" y="221.7" transform="rotate(-90 160.2 221.7)">56</text>
<text x="123" y="222.7">3</text>
<text x="151.3" y="225.2" transform="rotate(-90 151.3 225.2)">1</text>
<text x="154.9" y="225.2" transform="rotate(-90 154.9 225.2)">3</text>
<text x="158.4" y="225.2" transform="rotate(-90 158.4 225.2)">5</text>
</g>
<g font-size="3.2">
<text x="56.6" y="28.6">1</text>
<text x="47.9" y="30.4">GND</text>
<text x="47.9" y="69.2">GND</text>
<text x="56.6" y="67.5">12</text>
<text x="55" y="135.9">OUT</text>
<text x="65.3" y="134.5">1</text>
<text x="54.5" y="142.9">GND</text>
<text x="65.3" y="141.5">2</text>
</g>
<g font-size="3.2" fill="#f00">
<text x="199.1" y="38.9">VCC</text>
<text x="206.4" y="37.5">16</text>
<text x="55.1" y="128.8">VCC</text>
<text x="65.3" y="127.4">3</text>
</g>
<g font-size="2.5">
<text x="326.5" y="48">1</text>
<text x="326.5" y="51.6">2</text>
<text x="330.6" y="49.5">GND</text>
<text x="330.6" y="53">GND</text>
<text x="348.2" y="49.5">GND</text>
<text x="356.3" y="48">12</text>
</g>
<g font-size="2.5" fill="#f00">
<text x="346.1" y="53">VIN33</text>
<text x="356.3" y="51.6">11</text>
<text x="346.1" y="56.5">VIN33</text>
<text x="356.3" y="55.1">10</text>
</g>
<g font-size="2.5" fill="#00f">
<text x="326.5" y="55.1">3</text>
<text x="326.5" y="58.6">4</text>
<text x="330.6" y="56.5">MOSI</text>
<text x="356.3" y="58.6">9</text>
<text x="326.5" y="62.2">5</text>
<text x="326.5" y="65.7">6</text>
<text x="330.6" y="60">SCLK</text>
<text x="330.6" y="63.6">nSS</text>
<text x="344.2" y="63.6">nRESET</text>
<text x="346.2" y="60">PWDN</text>
<text x="356.3" y="65.7">7</text>
<text x="356.3" y="62.2">8</text>
<text x="330.6" y="67.1">nINT</text>
<text x="347.1" y="67.1">MISO</text>
</g>
</svg>
